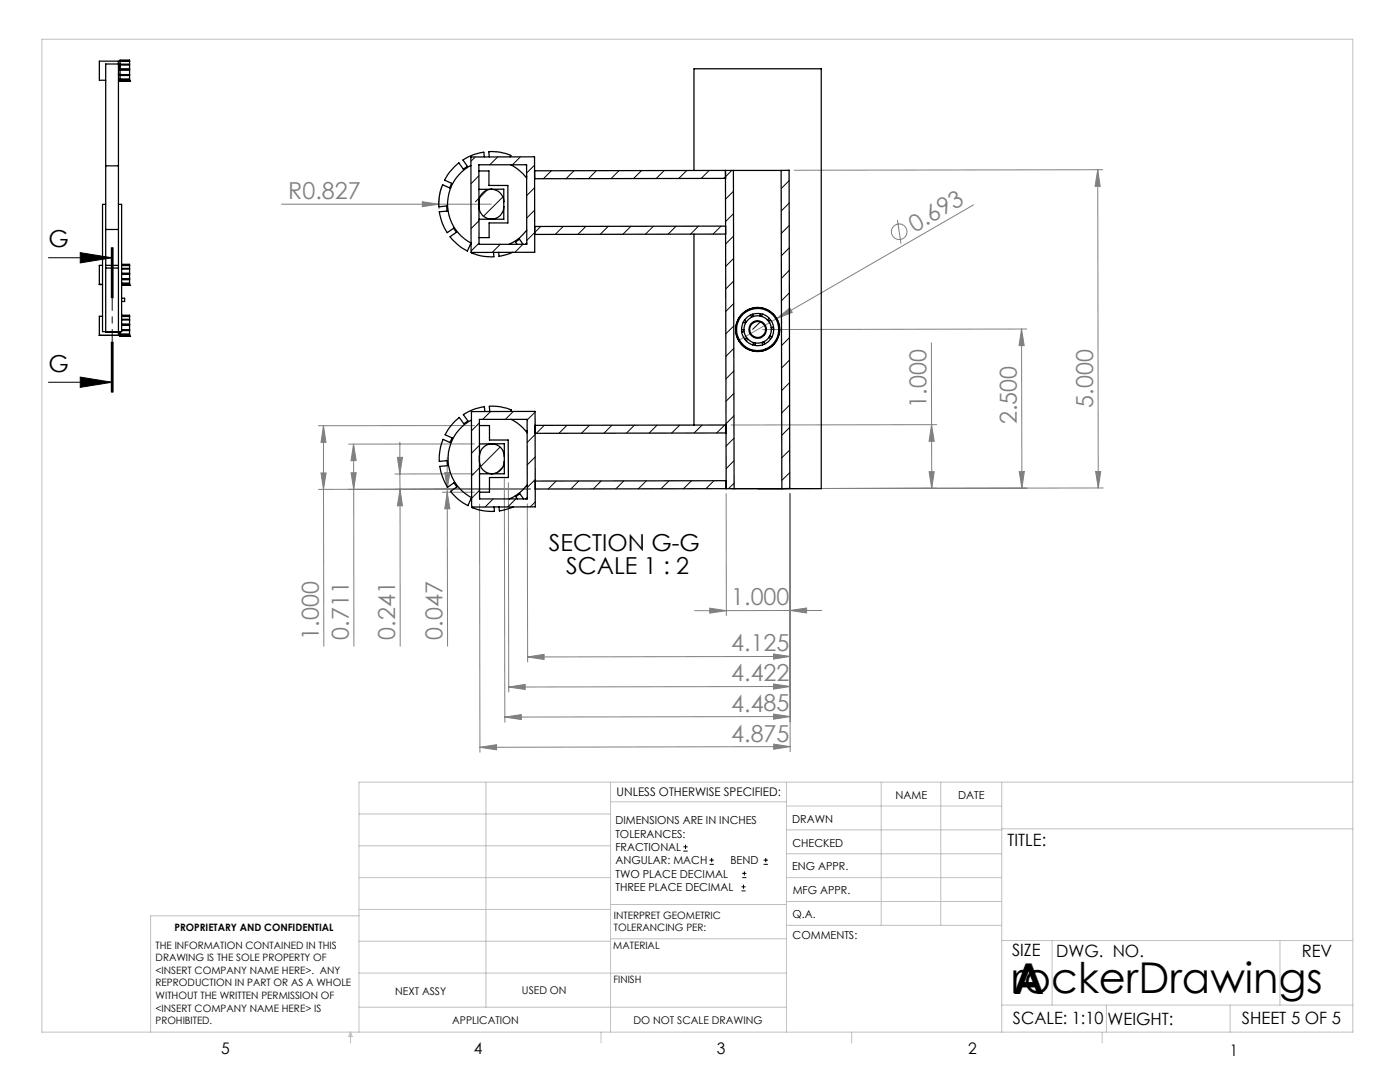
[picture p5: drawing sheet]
<svg xmlns="http://www.w3.org/2000/svg" width="279mm" height="216mm" viewBox="0 0 279 216" stroke-linecap="round" stroke-linejoin="round" font-family="sans-serif">
<g fill="none" stroke="#808080" stroke-width=".2">
<path d="M88.3 36.9a9.6 9.6 0 0 0-.7 4.8M219.1 33.9l.5 3.3h-1.1zM219.1 33.9l.1 63.5M220.1 33.9l-61.6 .1M56.2 40.7h41.9M84.3 40.3l3.3 .4-3.3 .5zM179.1 43.9l.7 4.7M194.3 40.9l-39.3 22.7M155 63.6l2.6-2.1 .5 .8zM155 63.6l-7.6 4.3M185.9 68.4v16.3M203.9 65.7l.5 3.3h-1z"/>
<path d="M203.9 65.7v31.7M204.9 65.7l-52.7 .1M64.1 94.4h1l-.5 3.2zM64.6 84.9l.5 3.4h-1zM64.6 97.6v31.3M64.6 84.9v12.7M70.1 94.3h1l-.5 3.3zM70.6 88.6l.5 3.3h-1zM70.6 88.6v9M70.6 97.6v31.3M79.3 91.3h1l-.5 3.3zM79.8 94.6v3"/>
<path d="M79.8 88.2v6.4M79.8 97.6l.5 3.3h-1zM79.8 97.6l.1 31.3M88.3 98.2h6.4M88.8 94.3h1l-.5 3.3zM89.3 91.3v6.9M89.3 98.2v30.7M89.3 98.2l.5 3.3h-1zM94.7 94.5l-15.9 .1M94.7 88.6h-25.1M94.7 84.9h-31.2M100.6 95.5l.2 48.6"/>
<path d="M101.5 96.3v41.8M105.8 97.6h-42.2M144.9 98.5l.1 24.3M157.6 98.5l.1 51.5M185.4 94.1h1l-.5 3.3zM185.9 84.7l.5 3.4h-1zM185.9 84.7v12.7M186.9 84.7l-41 .1M203.4 94.1h1l-.5 3.3zM218.7 94.1h1l-.5 3.3zM220.2 97.4l-74.3 .1 41-.1M95.7 100.6l.1 49.5"/>
<path d="M105.2 100.5l.1 31.6M101.5 137.1l3.3-.5v1zM105.3 131.1l3.3-.5v1zM141.6 121.4l3.4 .4-3.4 .5zM154.4 130.5l3.3 .5-3.3 .5zM154.4 136.5l3.3 .5-3.3 .5zM157.7 131l-52.4 .1M157.7 121.8l3.3-.5v1zM157.7 137l-56.2 .1M164 121.8h-25.4M95.8 149.1l3.3-.5v1zM100.7 143.1l3.3-.5v1z"/>
<path d="M154.4 142.5l3.3 .5-3.3 .5zM154.4 148.5l3.3 .5-3.3 .5zM157.7 143l-57 .1M157.7 149l-61.9 .1"/>
<circle cx="179.5" cy="46.3" r="1.55"/>
</g>
<g fill="none" stroke="#000" stroke-width=".2">
<path d="M9.7 51.4h12.7M16 50.4l6.4 1-6.4 1.1zM22.2 49.4v10zM22.4 49.4v10M22.6 49.4v10M9.7 76.3h12.7M16 75.2l6.4 1.1-6.4 1zM22.2 68.3v10M22.4 68.3v10M22.6 68.3v10M136.4 169.8h.8M136.4 169h.8"/>
<path d="M136.8 168.6v.8M141.6 172.5h.9M141.6 171.6h.9M142 171.2v.8M148 177.8h.8M148 177h.8M148.1 175.1h.8M148.1 174.3h.8M148.4 176.5v.8M148.6 173.9v.8M152.4 172.5h.8M152.4 171.6h.8"/>
<path d="M152.8 171.2v.8"/>
</g>
<path d="M22.4 78.3v-28.9" fill="none" stroke="#000" stroke-width=".2" stroke-dasharray="6.3 1.3 1.3 1.3" stroke-dashoffset="4"/>
<g fill="none" stroke="#c0c0c0" stroke-width=".2">
<path d="M8.4 7.8h261.6v198.2h-261.6zM97 156.1v44.9M121.8 156.1v49.9M121.8 160h35.2M157 156.1v49.9M175.9 156.1v28.5M187.7 156.1v28.5M199.9 156.1v49.9M270 156.1h-198.4v49.9M71.6 175.1h50.2M71.6 168.8h50.2M71.6 162.4h50.2"/>
<path d="M157 170.4h42.9M157 165.6h42.9M157 160.8h42.9M157 175.1h42.9M157 179.9h42.9M199.9 165.4h70.1M71.6 194.2h85.4M71.6 187.8h50.2M71.6 181.5h50.2M71.6 182.7h-41.5v23.3M121.8 187.3h35.2M121.8 180.5h35.2"/>
<path d="M157 184.6h42.9M199.9 187.7h70.1M210 187.7v12.9M255.4 187.7v12.9M70 206v2.1M70 206l.3 .8h-.7zM71.6 201h85.4M119.9 206v2.1M170 206v2.1M199.9 200.6h70.1M220 206v2.1M220.8 200.6v5.4"/>
<path d="M245.5 200.6v5.4"/>
</g>
<path d="M16 75.2l6.4 1.1-6.4 1zM16 50.4l6.4 1-6.4 1.1z" fill="#000"/>
<g fill="#808080">
<path d="M84.3 40.3l3.3 .4-3.3 .5z"/>
<path d="M155 63.6l2.6-2.1 .5 .8z"/>
<path d="M154.4 130.5l3.3 .5-3.3 .5zM105.3 131.1l3.3-.5v1zM154.4 136.5l3.3 .5-3.3 .5zM101.5 137.1l3.3-.5v1zM154.4 142.5l3.3 .5-3.3 .5zM100.7 143.1l3.3-.5v1zM154.4 148.5l3.3 .5-3.3 .5zM95.8 149.1l3.3-.5v1z"/>
<path d="M157.7 121.8l3.3-.5v1zM141.6 121.4l3.4 .4-3.4 .5z"/>
<path d="M185.4 94.1h1l-.5 3.3zM185.9 84.7l.5 3.4h-1zM218.7 94.1h1l-.5 3.3zM219.1 33.9l.5 3.3h-1.1zM203.4 94.1h1l-.5 3.3zM203.9 65.7l.5 3.3h-1zM79.8 97.6l.5 3.3h-1zM79.3 91.3h1l-.5 3.3zM70.1 94.3h1l-.5 3.3zM70.6 88.6l.5 3.3h-1zM64.1 94.4h1l-.5 3.2zM64.6 84.9l.5 3.4h-1z"/>
<path d="M88.8 94.3h1l-.5 3.3zM89.3 98.2l.5 3.3h-1z"/>
</g>
<g fill="none" stroke="#000" stroke-width=".25">
<path d="M21.1 16h-1.3v-3.8h3.8v54.7M23.6 12.8h-2.5v53.4h2.5M23.6 14.9h2.3M23.6 13.4h.4M24 14v1.1M24 13v.8M24 15.1v.7M24 12.2v.6M24 15.9v.3M24 12.2v-.2h1.9v.2M24 16.2h.1M24 16.2h1.9"/>
<path d="M24 14h1.9M24 13.8h1.9M24 12.2h.1M24 12.8v.2M24 13.8v.2M24 15.8v.1M24 13h1.9M24 15.1h1.9M24 15.8h1.9M24 14.9h1.9M24 12.8h1.9M24 12.2h1.9"/>
<path d="M24 15.9h1.9M25.9 14v.9M25.9 13v.8M25.9 15.1v.7M25.9 12.2v.6M25.9 15.9v.3M25.9 16.2h.1M25.9 12.2h.1M25.9 12.8v.2M25.9 13.8v.2M25.9 14.9v.2M25.9 15.8v.1"/>
<path d="M21.1 33.1h2.5M94 33a8.7 8.7 0 0 0 0 15.5M94 31.3h12.7v19l-12.7 .1zM95.6 32.9h9.5v15.9h-9.5zM95.6 34.1h2v2.9h3.8v7.5h-3.8v2.9h-2M95.6 37.8l4.9-.1v6h-4.9M96.7 31.3l-.1-.9a9.8 9.8 0 0 0-4.2 1.5l.9 1.3-.8 .6-.9-1.3a10.6 10.6 0 0 0-2.9 3.4l1.4 .7-.4 .9-1.4-.6a9.4 9.4 0 0 0-.7 4.4l1.5-.2 .1 1-1.5 .2a10.5 10.5 0 0 0 1.6 4.1l1.2-.9 .6 .9-1.3 .8a10.6 10.6 0 0 0 3.5 2.9l.6-1.4h.1M97.6 31.3l-.1-1a9.4 9.4 0 0 1 4.5 .7l-.2 .3M101.9 32.9l1.8 1.2 1.4 1.5M105 32.9h.1M105.1 35.1v.1M105.1 35.1h.1"/>
<path d="M138.5 34v-20.3h25.4v83.8h-19M146.4 34l.1 63.5M155.9 34l-49.2 .1v1.6l38.1-.1v-1.6l.1 63.5M155.9 34h1.6l.1 63.5h-1.6zM19.8 56.8h.1M19.8 56.8h.7M20.5 53h-.7v3.8M21.1 40.8h-.6v25.4h3.8v-25.4h-.7M21.1 45.8h2.5M21.1 53.5h2.5M21.1 53h2.5M24.3 59.5h.6v.6h-.6"/>
<path d="M24.3 52.7h1.6v.2M24.3 56.9h1.6M24.3 54.8h1.6M24.3 55.6h1.6M24.3 54.5h1.6M24.3 54.6h1.6M24.3 53.7h1.6M24.3 55.8h1.6M24.3 56.5h1.6M24.3 55.7h1.6M24.3 53.6h1.6M24.3 53h1.6"/>
<path d="M24.3 56.6h1.6M24.3 52.9h1.6M25.9 54.8v.8M25.9 53.7v.8M25.9 55.8v.7M25.9 53v.6M25.9 56.6v.3M25.9 56.9h.1M25.9 52.9v.1M25.9 53.6v.1M25.9 54.5v.3M25.9 55.6v.2"/>
<path d="M25.9 56.5v.1M98.5 50.3l.1 .9a10 10 0 0 1-4.4-.7v-.1M99.5 50.3l.1 .9 2.7-.9M100.5 40.3a2.47 2.47 0 0 0-2.4-2.6 2.47 2.47 0 0 0-2.5 2.6 2.76 2.76 0 0 0 2.4 3.4 2.47 2.47 0 0 0 2.5-2.5M103.2 48.8l-.3-.5 .8-.6 .7 1.1M105.1 48.5l-.2 .3M105.1 45.9l-.2 .3a8 8 0 0 1-3.3 2.6M106.7 45.2l38.1-.1v1.6l-38.1 .1zM138.5 46.7v38.1M19.8 66.9h.1M19.8 66.9h3.8M20.5 63.1h-.7v3.8"/>
<path d="M21.1 66.2h.1M21.4 66.2h.1M23.3 66.2h.1M23.6 66.2h.1M23.6 66.9h.1M24 66.2v.4M24 66.8v.3M24 67.1h.1M24 67.1h1.9M24 66.6v.2M24 66.6h1.9M24 66.8h1.9"/>
<path d="M24.3 62.9h1.6v.1M24.3 64.9h1.6M24.3 65.8h1.6M24.3 63.9h1.6M24.3 64.7h1.6M24.3 66h1.6M24.3 63.7h1.6M24.3 63.1h1.6M24.3 63h1.6M25.9 64.9v.9M25.9 63.9v.8M25.9 66v.6"/>
<path d="M25.9 63.1v.6M25.9 66.8v.3M25.9 67.1h.1M25.9 63v.1M25.9 63.7v.2M25.9 64.7v.2M25.9 65.8v.2M25.9 66.6v.2M148 65.7l.5 .1M148.3 64.3l.5 .2M148.5 66.1l-.5 .2M148.6 63.9l.4 .3"/>
<path d="M149 67.4l-.4 .2M149.3 67.7l-.4 .4M149.7 62.9l.3 .4M150.2 62.7l.1 .5M150.4 68.4l-.2 .4M150.7 68.4v.5M151.7 62.6v.4M152.1 68.3l.1 .5M152.2 62.7l-.2 .4M152.4 68.2l.3 .4M153.4 67.3l.4 .4M153.5 63.5l-.4 .4"/>
<path d="M153.6 67l.5 .2M153.8 63.9l-.4 .2M154 65.7l.4 .1M154.4 65.2l-.5 .2M94.1 83.8a8.7 8.7 0 0 0 0 15.5M94.1 82.1h12.7v19l-12.7 .1zM95.7 88.6l4.9-.1v6h-4.9M95.7 83.7h9.5v15.9h-9.5zM95.7 84.9h2v2.9h3.7l.1 7.5h-3.8v2.9h-2M96.8 82.1l-.1-.9a9.7 9.7 0 0 0-4.2 1.5l.9 1.3-.8 .6-.9-1.3a11.1 11.1 0 0 0-2.9 3.4l1.4 .7-.4 .9-1.4-.6a10.8 10.8 0 0 0-.7 4.4l1.5-.2 .1 1-1.5 .2a11.2 11.2 0 0 0 1.5 4.1l1.3-.9 .6 .9-1.3 .8a9.7 9.7 0 0 0 3.5 2.9l.6-1.4h.1M97.8 82.1l-.2-1a9.4 9.4 0 0 1 4.5 .7l-.2 .3M100.6 91.1a2.49 2.49 0 0 0-2.4-2.6 2.49 2.49 0 0 0-2.5 2.6 2.75 2.75 0 0 0 2.4 3.4 2.53 2.53 0 0 0 2.5-2.5"/>
<path d="M102 83.7l.4 .2a8.9 8.9 0 0 1 2.8 2.5M103.3 99.6l-.4-.5 .9-.6 .7 1.1M105.1 83.7h.1M105.2 85.9v.1M105.2 99.3l-.2 .3M105.2 96.7l-.2 .3a8.5 8.5 0 0 1-3.3 2.6M106.8 84.9l38.1-.1v1.6l-38.1 .1zM106.8 96l38.1-.1v1.6l-38.1 .1zM98.6 101.1l.1 .9a10.2 10.2 0 0 1-4.4-.7v-.1M99.6 101.1l.1 .9 2.7-.9"/>
<circle cx="151.2" cy="65.8" r="4.4"/>
<circle cx="151.2" cy="65.7" r="2.73"/>
<circle cx="151.2" cy="65.8" r="4.2"/>
<circle cx="151.2" cy="65.7" r="1.58"/>
<circle cx="151.2" cy="65.7" r="3.2"/>
<circle cx="151.2" cy="65.8" r="1.75"/>
</g>
<g fill="none" stroke="#000" stroke-width=".2">
<path d="M94.9 31.3l-.9 .9M95.6 35.1l-1.6 1.6M95.6 39.5l-.7 .8M97.2 37.9l-1.5 1.5M99.3 31.3l-1.5 1.6M100.4 39.3l-3.9 3.8M103.9 31.3l-1.6 1.6M106.7 32.9l-1.6 1.6M106.7 37.4l-1.6 1.6M110 34.1l-1.6 1.6M114.5 34.1l-1.5 1.6M119 34l-1.6 1.7"/>
<path d="M123.5 34l-1.5 1.6M128 34l-1.6 1.6M132.5 34l-1.5 1.6M137.1 34l-1.7 1.6M141.5 34l-1.6 1.6M146 34l-1.6 1.6M146.4 38.1l-1.6 1.6M157.5 36l-1.6 1.6M95.6 44l-1.6 1.6M95.6 48.5l-1.6 1.6M99.8 48.8l-1.6 1.5M104.4 48.8l-1.6 1.5"/>
<path d="M106.7 41.9l-1.6 1.6M107.9 45.2l-2.8 2.8M112.4 45.2l-1.6 1.6M116.9 45.2l-1.6 1.6M121.4 45.2l-1.6 1.5M125.9 45.2l-1.6 1.5M130.4 45.2l-1.6 1.5M134.9 45.2l-1.6 1.5M139.4 45.1l-1.6 1.6M143.9 45.1l-1.6 1.6M146.4 42.6l-1.6 1.6M146.4 47.1l-1.6 1.6"/>
<path d="M146.4 51.6l-1.6 1.6M146.4 56.1l-1.5 1.5M157.5 45l-1.6 1.6M157.5 40.5l-1.6 1.6M157.5 49.5l-1.6 1.5M157.5 53.9l-1.5 1.6M157.6 58.4l-1.6 1.6M146.4 69.5l-1.5 1.6M146.4 60.6l-1.5 1.5M146.4 65.1l-1.5 1.5M146.5 74l-1.6 1.6M146.5 78.5l-1.6 1.6"/>
<path d="M151.7 64.2l-1.5 1.5M156 64.4v.1M157.6 67.4l-1.6 1.6M157.6 71.9l-1.6 1.5M157.6 76.3l-1.6 1.6M95.7 84.4l-1.6 1.6M95.7 88.9l-1.6 1.6M95.7 93.3l-1.6 1.6M95.7 97.8l-1.6 1.6M97.9 82.1l-1.6 1.6M98.4 99.6l-1.6 1.5M99.8 89.2l-3.9 3.9"/>
<path d="M100.4 93.1l-1.2 1.2M102.4 82.1l-1.5 1.6M102.9 99.6l-1.5 1.5M106.8 82.2l-1.6 1.6M106.8 86.7l-1.6 1.6M106.8 91.2l-1.6 1.6M106.8 95.7l-1.6 1.6M108.6 84.9l-1.6 1.6M111 96l-1.6 1.6M113.1 84.9l-1.6 1.6M115.5 96l-1.6 1.6M117.6 84.9l-1.6 1.6"/>
<path d="M120 96l-1.6 1.6M122.1 84.8l-1.6 1.6M124.5 96l-1.6 1.5M126.6 84.8l-1.6 1.6M129 96l-1.6 1.5M131.1 84.8l-1.6 1.6M133.5 96l-1.6 1.5M135.6 84.8l-1.6 1.6M138 96l-1.6 1.5M140.1 84.8l-1.6 1.6M142.5 95.9l-1.6 1.6M144.6 84.8l-1.6 1.6"/>
<path d="M146.5 83l-1.6 1.6M146.5 87.5l-1.6 1.5M146.5 91.9l-1.6 1.6M146.5 96.4l-1.1 1.1M157.6 80.8l-1.6 1.6M157.6 85.3l-1.6 1.6M157.6 89.8l-1.6 1.6M157.6 94.3l-1.6 1.5M106.8 100.2l-1 .9"/>
</g>
<g font-size="8.5">
<text x="201.8" y="198.1">rockerDrawings</text>
<text x="202.2" y="198.3">A</text>
</g>
<g font-size="4.7" fill="#808080">
<text x="57.5" y="39.7">R0.827</text>
<text x="182.6" y="46.4" transform="rotate(-30 182.6 46.4)">0.693</text>
<text x="184.9" y="81.3" transform="rotate(-90 184.9 81.3)">1.000</text>
<text x="218.2" y="81.3" transform="rotate(-90 218.2 81.3)">5.000</text>
<text x="202.9" y="84.7" transform="rotate(-90 202.9 84.7)">2.500</text>
<text x="145.9" y="120.8">1.000</text>
<text x="63.6" y="127.6" transform="rotate(-90 63.6 127.6)">1.000</text>
<text x="69.6" y="127.6" transform="rotate(-90 69.6 127.6)">0.711</text>
<text x="78.9" y="127.6" transform="rotate(-90 78.9 127.6)">0.241</text>
<text x="88.3" y="127.6" transform="rotate(-90 88.3 127.6)">0.047</text>
<text x="145.9" y="130">4.125</text>
<text x="145.9" y="136">4.422</text>
<text x="145.9" y="142">4.485</text>
<text x="145.9" y="148">4.875</text>
</g>
<g font-size="4.7">
<text x="9.7" y="49.4">G</text>
<text x="9.7" y="74.2">G</text>
<text x="109.6" y="110">SECTION G-G</text>
<text x="113" y="114.6">SCALE 1 : 2</text>
</g>
<g font-size="3.4">
<text x="201.1" y="168.8">TITLE:</text>
<text x="202" y="190.8">SIZE</text>
<text x="210.8" y="190.9">DWG. NO.</text>
<text x="259.8" y="191">REV</text>
<text x="202.1" y="204.4">SCALE: 1:10</text>
<text x="221" y="204.5">WEIGHT:</text>
<text x="247.8" y="204.4">SHEET 5 OF 5</text>
</g>
<g font-size="3.2">
<text x="44.2" y="210.4">5</text>
<text x="94.6" y="210.3">4</text>
<text x="143.1" y="210.4">3</text>
<text x="193.2" y="210.3">2</text>
<text x="245.4" y="210.6">1</text>
</g>
<text font-size="2.4" x="123.1" y="158.9">UNLESS OTHERWISE SPECIFIED:</text>
<g font-size="2.2">
<text x="178.7" y="159.4">NAME</text>
<text x="191.2" y="159.4">DATE</text>
<text x="122.8" y="164.5">DIMENSIONS ARE IN INCHES</text>
<text x="122.8" y="167.1">TOLERANCES:</text>
<text x="158.1" y="164.2">DRAWN</text>
<text x="122.8" y="169.8">FRACTIONAL</text>
<text x="122.8" y="172.5">ANGULAR: MACH</text>
<text x="145.8" y="172.5">BEND</text>
<text x="158.1" y="173.7">ENG APPR.</text>
<text x="158.2" y="169.1">CHECKED</text>
<text x="122.8" y="175.1">TWO PLACE DECIMAL</text>
<text x="122.8" y="177.8">THREE PLACE DECIMAL</text>
<text x="158.2" y="178.4">MFG APPR.</text>
<text x="158.2" y="183.2">Q.A.</text>
<text x="158.2" y="187.4">COMMENTS:</text>
</g>
<g font-size="2.1">
<text x="78.8" y="198.5">NEXT ASSY</text>
<text x="104.2" y="198.4">USED ON</text>
<text x="90.2" y="204.3">APPLICATION</text>
<text x="126.4" y="204.3">DO NOT SCALE DRAWING</text>
</g>
<g font-size="2">
<text x="34.8" y="185.7">PROPRIETARY AND CONFIDENTIAL</text>
<text x="122.5" y="183.3">INTERPRET GEOMETRIC</text>
<text x="122.5" y="185.9">TOLERANCING PER:</text>
<text x="31.1" y="189.3">THE INFORMATION CONTAINED IN THIS</text>
<text x="31.1" y="191.8">DRAWING IS THE SOLE PROPERTY OF</text>
<text x="122.4" y="189.4">MATERIAL</text>
<text x="31.1" y="194.3">&lt;INSERT COMPANY NAME HERE&gt;. ANY</text>
<text x="31.1" y="196.8">REPRODUCTION IN PART OR AS A WHOLE</text>
<text x="122.4" y="196.2">FINISH</text>
<text x="31.1" y="199.4">WITHOUT THE WRITTEN PERMISSION OF</text>
<text x="31.1" y="201.9">&lt;INSERT COMPANY NAME HERE&gt; IS</text>
<text x="31.1" y="204.4">PROHIBITED.</text>
</g>
</svg>
